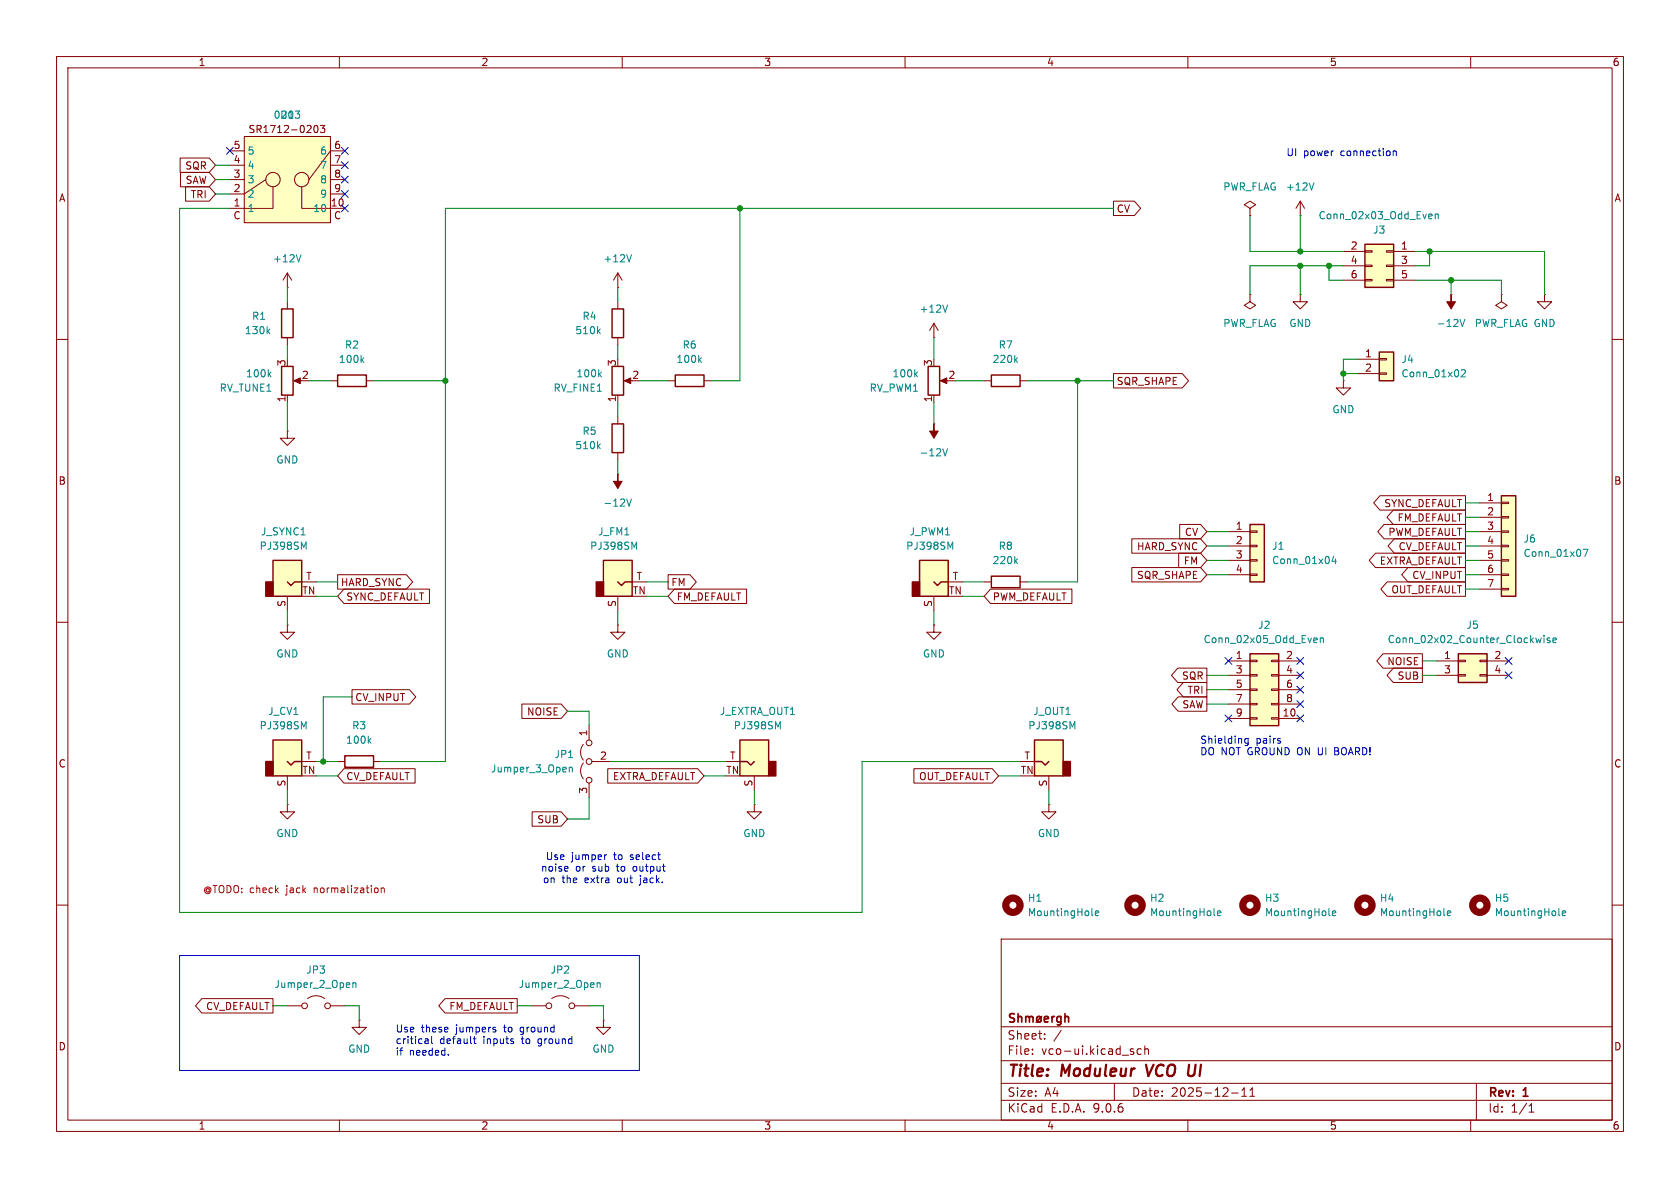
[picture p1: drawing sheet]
<svg xmlns="http://www.w3.org/2000/svg" width="297mm" height="210mm" viewBox="0 0 297 210" stroke-linecap="round" stroke-linejoin="round" font-family="sans-serif">
<g fill="none" stroke="#840000" stroke-width=".18">
<path d="M10 10h277v190h-277zM12 12h273v186h-273zM60 10v2M110 10v2M160 10v2M210 10v2M260 10v2M10 60h2M285 60h2M10 110h2M285 110h2M10 160h2"/>
<path d="M177 166h108v32h-108zM285 160h2M60 198v2M110 198v2M160 198v2M177 194.5h108M177 191.5h108M177 187.5h108M177 181.5h108M182.5 186.3v.1M182.5 185.5v.1M184.7 183.6v.1"/>
<path d="M184.7 182.8v.1M187.6 182.1l-1.3 2M197 191.5v3M200 185.9l.4 .1 .1 .2-.3 .2h-.2M200 185.4l.4 .1M201.7 185.5l-.4-.1-.3 .3v.4l.2 .2h.5M202.4 185.5l.2-.1 .4 .1v.9M202.4 184.9v1.5M210 198v2M217.7 193.2h1.2M219.5 193.8h.9M219.5 192.7l.5-.4v1.5"/>
<path d="M221 193.8h.8M221 192.7l.4-.4v1.5M260 198v2M261 191.5v6.5M270.3 196.6h.9M270.3 195.5l.4-.4v1.5"/>
</g>
<path d="M202.6 188.2l.4 2M211 190l-.3 .2h-.4" fill="none" stroke="#840000" stroke-width=".4"/>
<g fill="none" stroke="#840000" stroke-width=".3">
<path d="M179.3 179.3l-.5-.1-.2 .1v.5l.6 .2 .1 .4-.2 .3-.6-.1M180 179.8l.2-.1 .4 .1v.9M180 179.2v1.5M181.3 179.8l.5-.1 .2 .2M181.3 179.7v1M182 179.9l.2-.2 .4 .1v.9M182 179.9v.8M183.4 179.8l.4-.1 .3 .3v.4l-.3 .3-.4-.1-.1-.2v-.4zM184.1 179.7l-.9 1M186 179.7v1M186.4 179.7l-.3 .1-.1 .2M187.6 179.8l-.5-.1-.3 .3v.4l.2 .2h.6"/>
<path d="M187.6 179.7v1.2l-.3 .3-.4-.1M188.3 179.8l.2-.1 .3 .1 .1 .9M188.3 179.2v1.5M184.6 180.2l.7-.2v-.2l-.5-.1-.2 .2 .1 .7h.6"/>
</g>
<path d="M265.4 87.6h2.6v17.8h-2.6z" fill="#ffffc2"/>
<path d="M49.8 54.6h2v5.1h-2zM265.4 87.6h2.6v17.8h-2.6z" fill="none" stroke="#840000" stroke-width=".25"/>
<g fill="none" stroke="#840000" stroke-width=".18">
<path d="M50.8 50.8h.1M50.8 48.3v2.5M50.8 53.3v1.3M50.8 59.7v1.3M50.8 48.3l-.8 1.2M50.8 48.3l.8 1.2M50.8 76.2v1.3h1.3l-1.3 1.2-1.3-1.2h1.3M50.8 76.2h.1M261.6 88.9h3.8M261.6 91.4h3.8M261.6 94h3.8M261.6 96.5h3.8"/>
<path d="M261.6 99.1h3.8M265.4 88.8h1.3v.2h-1.3zM265.4 91.3h1.3v.3h-1.3zM265.4 93.9h1.3v.2h-1.3zM265.4 96.4h1.3v.2h-1.3zM265.4 98.9h1.3v.3h-1.3zM261.6 101.6h3.8M261.6 104.1h3.8M265.4 101.5h1.3v.2h-1.3zM265.4 104h1.3v.3h-1.3z"/>
</g>
<path d="M47.3 58.5l.4 .5M47.7 58.2l-.5 .4M53.2 45l-.4 1.3M279.9 97.1h.8l-.5 1.3" fill="none" stroke="#008484" stroke-width=".18"/>
<path d="M48.3 99.1h5v6.3h-5z" fill="#ffffc2"/>
<path d="M47 102.9h1.3v2.5h-1.3z" fill="#840000" stroke="#840000" stroke-width=".25"/>
<path d="M48.3 99.1h5v6.3h-5zM50.8 102.9l.6 .6 .7-.6h1.2M61 133.6h5v2h-5z" fill="none" stroke="#840000" stroke-width=".25"/>
<path d="M50.8 110.5v1.3h1.3l-1.3 1.2-1.3-1.2h1.3M50.8 110.5h.1M50.8 105.4v2.6M53.3 102.9h2.6M59.7 134.6h1.3M66 134.6h1.3" fill="none" stroke="#840000" stroke-width=".18"/>
<path d="M53.7 96.7l.4-.9v1.3M65.2 130.9l.4 .5M65.6 130.5l-.5 .5" fill="none" stroke="#008484" stroke-width=".18"/>
<path d="M43.2 24.1h15.2v15.3h-15.2z" fill="#ffffc2"/>
<g fill="none" stroke="#840000" stroke-width=".18">
<path d="M40.6 26.7h2.6M40.6 29.2h2.6M40.6 31.8h2.6M43.2 24.1h15.2v15.3h-15.2zM47 31.8l-3.8 2.5h-2.6M48.3 33v3.8h-7.7M53.3 33v3.8h7.7M55.6 22.3l.2-.1a.68 .68 0 0 1 .4 .6 .68 .68 0 0 1-.4 .6l-.2-.1-.1-.3zM56.6 22.2h.8l-.4 .5 .4 .1v.5l-.2 .1-.6-.1M58.4 29.2h2.6M58.4 31.8h2.6M58.4 34.3h2.6"/>
<path d="M61 26.7h-2.6l-3.8 5.1M50.8 177.8h2.5M54.4 176.5a2.54 2.54 0 0 1 3 0M58.4 177.8h2.6M63.5 180.3v1.3h1.3l-1.3 1.3-1.3-1.3h1.3M63.5 180.3h.1M106.7 180.3v1.3h1.2l-1.2 1.3-1.3-1.3h1.3M106.7 180.3h.1"/>
<circle cx="48.3" cy="31.7" r="1.27"/>
<circle cx="53.3" cy="31.7" r="1.27"/>
<circle cx="53.8" cy="177.8" r=".51"/>
<circle cx="57.9" cy="177.8" r=".51"/>
</g>
<path d="M52.2 19.6h.8l-.4 .5M52.7 20.1l.3 .3v.3l-.3 .2M62.4 173.7v.9M62.4 173.8l.2-.1 .3 .1v.8" fill="none" stroke="#008484" stroke-width=".18"/>
<path d="M106.7 99.1h5.1v6.3h-5.1z" fill="#ffffc2"/>
<path d="M105.4 102.9h1.3v2.5h-1.3z" fill="#840000" stroke="#840000" stroke-width=".25"/>
<path d="M108.2 74.9h2v5.1h-2zM106.7 99.1h5.1v6.3h-5.1zM109.2 102.9l.7 .6 .6-.6h1.3" fill="none" stroke="#840000" stroke-width=".25"/>
<g fill="none" stroke="#840000" stroke-width=".18">
<path d="M109.2 73.7v1.2M109.2 83.8h.1M109.2 80v1.3M109.2 105.4v2.6M111.8 102.9h2.5M94 177.8h2.5M97.5 176.5a2.54 2.54 0 0 1 3.1 0M101.6 177.8h2.5"/>
<circle cx="97" cy="177.8" r=".51"/>
<circle cx="101.1" cy="177.8" r=".51"/>
</g>
<path d="M105.8 78.8l.3 .5M106.1 78.5l-.5 .5M110.8 88.2l.4 1.3 .4-1.3M112.1 96.7l.4-.9v1.3M105.6 173.7v.9M105.6 173.8l.1-.1 .3 .1 .1 .8" fill="none" stroke="#008484" stroke-width=".18"/>
<path d="M109.2 83.8v1.3h.8l-.8 1.3-.7-1.3h.7z" fill="#840000" stroke="#840000" stroke-width=".18"/>
<path d="M130.8 130.8h5.1v6.4h-5.1z" fill="#ffffc2"/>
<path d="M135.9 134.6h1.3v2.6h-1.3z" fill="#840000" stroke="#840000" stroke-width=".25"/>
<path d="M108.2 64.8h2v5.1h-2zM119.4 66.3h5.1v2h-5.1zM130.8 130.8h5.1v6.4h-5.1zM130.8 134.6h1.3l.6 .7 .6-.7" fill="none" stroke="#840000" stroke-width=".25"/>
<g fill="none" stroke="#840000" stroke-width=".18">
<path d="M109.2 69.9v1.2M110.7 67.3h1.1M118.1 67.3h1.3M124.5 67.3h1.2M103.1 131.6a2.26 2.26 0 0 0 0 2.8M103.1 134.9a2.26 2.26 0 0 0 0 2.8M104.1 128.3v2.5M104.1 138.4v2.6M104.6 134.6h3.3M128.3 134.6h2.5M133.3 137.2v2.5M133.3 142.2v1.3h-1.2l1.2 1.3 1.3-1.3h-1.3"/>
<path d="M133.3 142.2h.1"/>
<circle cx="104.1" cy="134.6" r=".51"/>
<circle cx="104.1" cy="131.3" r=".51"/>
<circle cx="104.1" cy="137.9" r=".51"/>
</g>
<path d="M106 66.1l.3 .5M106.3 65.8l-.5 .5M123.6 63.6l.4 .5M124 63.2l-.5 .5M100.6 135.6v.9M100.6 135.7l.2-.1 .3 .1 .1 .8M137.5 128.5l.4-.9v1.2" fill="none" stroke="#008484" stroke-width=".18"/>
<path d="M110.4 67.3l1.1-.5v1z" fill="#840000" stroke="#840000" stroke-width=".18"/>
<path d="M48.3 130.8h5v6.4h-5z" fill="#ffffc2"/>
<path d="M47 134.6h1.3v2.6h-1.3z" fill="#840000" stroke="#840000" stroke-width=".25"/>
<path d="M59.7 66.3h5.1v2h-5.1zM48.3 130.8h5v6.4h-5zM50.8 134.6l.6 .7 .7-.7h1.2" fill="none" stroke="#840000" stroke-width=".25"/>
<g fill="none" stroke="#840000" stroke-width=".18">
<path d="M221 36.8l1-.6-1-.6-1 .6 1 .6v1.3M221 38.1h.1M229.9 38.1h.1M229.9 35.6l-.8 1.2M229.9 35.6l.7 1.2M229.9 35.6v2.5M221 52.1v1.2l1 .7-1 .6-1-.6 1-.7M221 52.1h.1M229.9 52.1v1.2h1.2l-1.2 1.3-1.3-1.3h1.3M229.9 52.1h.1M58.4 67.3h1.3M64.8 67.3h1.2"/>
<path d="M237.5 67.3v1.3h1.3l-1.3 1.3-1.3-1.3h1.3M237.5 67.3h.1M50.8 137.2v2.5M53.3 134.6h2.6M50.8 142.2v1.3h1.3l-1.3 1.3-1.3-1.3h1.3M50.8 142.2h.1"/>
</g>
<path d="M232.3 32.3l-.4 1.3M64 63.6l.3 .5M64.3 63.2l-.5 .5M53.7 128.5l.4-.9v1.2" fill="none" stroke="#008484" stroke-width=".18"/>
<path d="M243.8 62.2h2.6v5.1h-2.6z" fill="#ffffc2"/>
<path d="M108.2 54.6h2v5.1h-2zM243.8 62.2h2.6v5.1h-2.6z" fill="none" stroke="#840000" stroke-width=".25"/>
<g fill="none" stroke="#840000" stroke-width=".18">
<path d="M109.2 50.8h.1M109.2 48.3l-.7 1.2M109.2 48.3l.8 1.2M109.2 48.3v2.5M109.2 53.3v1.3M109.2 59.7v1.3M256.5 52.1h.1M265.4 52.1v1.2l1 .7-1 .6-1-.6 1-.7M265.4 52.1h.1M273 52.1v1.2h1.3l-1.3 1.3-1.2-1.3h1.2M273 52.1h.1M240 63.5h3.8"/>
<path d="M240 66h3.8M243.8 63.4h1.3v.2h-1.3zM243.8 65.9h1.3v.3h-1.3zM109.2 110.5v1.3h1.3l-1.3 1.2-1.3-1.2h1.3M109.2 110.5h.1"/>
</g>
<path d="M105.8 58.5l.3 .5M106.1 58.2l-.5 .4M111.6 45l-.4 1.3M258.1 56.5l.4 1.2 .5-1.2M258.3 65.5l.5-.2 .3 .4-.8 .9h.8" fill="none" stroke="#008484" stroke-width=".18"/>
<path d="M256.5 52.1v1.2h.8l-.8 1.3-.7-1.3h.7z" fill="#840000" stroke="#840000" stroke-width=".18"/>
<path d="M241.3 43.2h5.1v7.6h-5.1z" fill="#ffffc2"/>
<path d="M241.3 43.2h5.1v7.6h-5.1zM49.8 64.8h2v5.1h-2zM164.1 64.8h2v5.1h-2zM175.3 66.3h5v2h-5z" fill="none" stroke="#840000" stroke-width=".25"/>
<g fill="none" stroke="#840000" stroke-width=".18">
<path d="M165.1 59.7h.1M165.1 57.2l-.8 1.2M165.1 57.2l.8 1.2M165.1 57.2v2.5M237.5 44.5h3.8M237.5 47h3.8M237.5 49.5h3.8M241.3 44.3h1.3v.3h-1.3zM241.3 46.9h1.3v.2h-1.3zM241.3 49.4h1.3v.3h-1.3zM245.1 44.3h1.3v.3h-1.3zM245.1 46.9h1.3v.2h-1.3z"/>
<path d="M245.1 49.4h1.3v.3h-1.3zM246.4 44.5h3.8M246.4 47h3.8M246.4 49.5h3.8M50.8 69.9v1.2M52.3 67.3h1M165.1 69.9v1.2M166.6 67.3h1M174 67.3h1.3M180.3 67.3h1.3M185.4 142.2v1.3h-1.3l1.3 1.3 1.3-1.3h-1.3M185.4 142.2h.1"/>
</g>
<g fill="none" stroke="#008484" stroke-width=".18">
<path d="M252.8 37.8l.3 .1 .1 .2-.6 .2M253.1 38.6l-.3 .1M253.7 38l.2-.2 .3 .1 .1 .8M253.7 37.8v.9M167.5 53.9l-.4 1.3M47.5 66.1l.4 .5M47.9 65.8l-.5 .5M161.8 66.1l.4 .5M162.2 65.8l-.5 .5M179.5 63.6l.4 .5M179.9 63.2l-.5 .5M193 161.7l.2 .2"/>
<path d="M193.6 161.4l.6-.1v-.2l-.4-.1-.2 .2 .1 .6h.5M214.6 161.7l.2 .2M215.2 161.4l.6-.1v-.2l-.4-.1-.2 .2 .1 .6h.5M234.9 161.7l.2 .2M235.5 161.4l.6-.1v-.2l-.4-.1-.2 .2 .1 .6h.5"/>
</g>
<g fill="#840000" stroke="#840000" stroke-width=".18">
<path d="M166.2 67.3l1.2-.5v1z"/>
<path d="M51.9 67.3l1.2-.5v1z"/>
</g>
<g fill="none" stroke="#840000" stroke-width="1.3">
<circle cx="179.1" cy="160" r="1.27"/>
<circle cx="200.7" cy="160" r="1.27"/>
<circle cx="221" cy="160" r="1.27"/>
</g>
<path d="M221 115.6h5.1v12.7h-5.1z" fill="#ffffc2"/>
<path d="M175.3 101.9h5v2h-5zM221 115.6h5.1v12.7h-5.1z" fill="none" stroke="#840000" stroke-width=".25"/>
<g fill="none" stroke="#840000" stroke-width=".18">
<path d="M174 102.9h1.3M180.3 102.9h1.3M217.2 116.8h3.8M217.2 119.4h3.8M221 116.7h1.2v.3h-1.2zM221 119.3h1.2v.2h-1.2zM224.8 116.7h1.3v.3h-1.3zM224.8 119.3h1.3v.2h-1.3zM226.1 116.8h3.8M226.1 119.4h3.8M217.2 121.9h3.8M217.2 124.5h3.8"/>
<path d="M217.2 127h3.8M221 121.8h1.2v.2h-1.2zM221 124.3h1.2v.3h-1.2zM221 126.9h1.2v.2h-1.2zM224.8 121.8h1.3v.2h-1.3zM224.8 124.3h1.3v.3h-1.3zM224.8 126.9h1.3v.2h-1.3zM226.1 121.9h3.8M226.1 124.5h3.8M226.1 127h3.8"/>
</g>
<path d="M179.5 99.2l.4 .4M179.9 98.8l-.5 .5M232.4 112.8h.4l.1 .3-.6 .1M232.8 113.5l-.4 .1M233.4 112.9l.2-.1h.3l.1 .8M233.4 112.8v.8" fill="none" stroke="#008484" stroke-width=".18"/>
<path d="M162.6 99.1h5v6.3h-5z" fill="#ffffc2"/>
<path d="M161.3 102.9h1.3v2.5h-1.3z" fill="#840000" stroke="#840000" stroke-width=".25"/>
<path d="M162.6 99.1h5v6.3h-5zM165.1 102.9l.6 .6 .7-.6h1.2" fill="none" stroke="#840000" stroke-width=".25"/>
<path d="M165.1 110.5v1.3h1.3l-1.3 1.2-1.3-1.2h1.3M165.1 110.5h.1M165.1 105.4v2.6M167.6 102.9h2.6" fill="none" stroke="#840000" stroke-width=".18"/>
<path d="M168 96.7l.4-.9v1.3" fill="none" stroke="#008484" stroke-width=".18"/>
<path d="M182.9 130.8h5.1v6.4h-5.1z" fill="#ffffc2"/>
<path d="M188 134.6h1.2v2.6h-1.2z" fill="#840000" stroke="#840000" stroke-width=".25"/>
<path d="M182.9 130.8h5.1v6.4h-5.1zM182.9 134.6h1.2l.7 .7 .6-.7" fill="none" stroke="#840000" stroke-width=".25"/>
<path d="M180.3 134.6h2.6M185.4 137.2v2.5" fill="none" stroke="#840000" stroke-width=".18"/>
<path d="M189.6 128.5l.4-.9v1.2" fill="none" stroke="#008484" stroke-width=".18"/>
<path d="M257.8 115.6h5.1v5.1h-5.1z" fill="#ffffc2"/>
<path d="M257.8 115.6h5.1v5.1h-5.1z" fill="none" stroke="#840000" stroke-width=".25"/>
<path d="M165.1 74.9h.1M254 116.8h3.8M254 119.4h3.8M257.8 116.7h1.3v.3h-1.3zM257.8 119.3h1.3v.2h-1.3zM261.6 116.7h1.3v.3h-1.3zM261.6 119.3h1.3v.2h-1.3zM262.9 116.8h3.8M262.9 119.4h3.8" fill="none" stroke="#840000" stroke-width=".18"/>
<path d="M166.7 79.3l.4 1.3 .4-1.3M272.5 112.8l-.3 .8-.2-.6M273 112.3v.2M273 112.8v.8M274 112.8h-.3l-.2 .1 .1 .2 .4 .1v.3h-.5M274.5 113.2l.6-.1v-.3h-.4l-.2 .1 .1 .6h.5" fill="none" stroke="#008484" stroke-width=".18"/>
<path d="M165.1 74.9v1.3h.8l-.8 1.3-.8-1.3h.8z" fill="#840000" stroke="#840000" stroke-width=".18"/>
<path d="M221 92.7h2.5v10.2h-2.5z" fill="#ffffc2"/>
<path d="M221 92.7h2.5v10.2h-2.5z" fill="none" stroke="#840000" stroke-width=".25"/>
<g fill="none" stroke="#840000" stroke-width=".18">
<path d="M31.8 27.9h5.2l1.1 1.3-1.1 1.3h-5.2zM31.9 30.5h5.1l1.1 1.3-1.1 1.2h-5.1zM32.8 33h4.2l1.1 1.3-1.1 1.3h-4.2zM196.8 35.6h3.7l1.2 1.2-1.2 1.3h-3.7zM196.8 66h12.2l1.1 1.3-1.1 1.3h-12.2zM200.1 95.2h12.1l1.2 1.3-1.2 1.3h-12.1zM208.4 97.8h3.8l1.2 1.3-1.2 1.2h-3.8zM208.6 92.7h3.6l1.2 1.3-1.2 1.3h-3.6zM217.2 94h3.8M217.2 96.5h3.8M217.2 99.1h3.8M221 93.9h1.2v.2h-1.2z"/>
<path d="M221 96.4h1.2v.2h-1.2zM221 98.9h1.2v.3h-1.2zM243.2 97.8h15.9v2.5h-15.9l-1.1-1.2zM244 87.6h15.1v2.6h-15.1l-1.2-1.3zM244.7 92.7h14.4v2.6h-14.4l-1.1-1.3zM246.3 90.2h12.8v2.5h-12.8l-1.1-1.3zM246.5 95.2h12.6v2.6h-12.6l-1.1-1.3zM59.7 101.6h12.1l1.2 1.3-1.2 1.2h-12.1zM60.8 104.1h15.1v2.6h-15.1l-1.1-1.3zM118.1 101.6h3.9l1.1 1.3-1.1 1.2h-3.9zM119.2 104.1h12.8v2.6h-12.8l-1.1-1.3zM175.1 104.1h14.4v2.6h-14.4l-1.1-1.3z"/>
<path d="M200.1 100.3h12.1l1.2 1.3-1.2 1.3h-12.1zM208.2 118.1h5.2v2.6h-5.2l-1.1-1.3zM217.2 101.6h3.8M221 101.5h1.2v.2h-1.2zM244.5 115.6h7v2.5h-7l-1.1-1.3zM245.2 102.9h13.9v2.5h-13.9l-1.1-1.3zM246.3 118.1h5.2v2.6h-5.2l-1.1-1.3zM248.9 100.3h10.2v2.6h-10.2l-1.1-1.3zM60.8 135.9h12.6v2.5h-12.6l-1.1-1.2zM62.2 121.9h10.2l1.1 1.3-1.1 1.3h-10.2zM92.3 124.5h6.9l1.1 1.2-1.1 1.3h-6.9zM107.4 135.9h15.9l1.2 1.3-1.2 1.2h-15.9z"/>
<path d="M161.6 135.9h13.8l1.1 1.3-1.1 1.2h-13.8zM208.3 123.2h5.1v2.5h-5.1l-1.1-1.2zM209.2 120.6h4.2v2.6h-4.2l-1.1-1.3zM94.1 143.5h5.1l1.1 1.3-1.1 1.3h-5.1zM35.7 176.5h12.6v2.6h-12.6l-1.1-1.3zM78.7 176.5h12.7v2.6h-12.7l-1.1-1.3z"/>
</g>
<path d="M235.8 98.3l-.3 .9h.8M236.1 98.8v.8M255.3 161.7l.1 .2M255.9 161.4l.6-.1-.1-.2-.4-.1-.1 .2v.6h.5M275.6 161.7l.2 .2M276.2 161.4l.6-.1-.1-.2-.3-.1-.2 .2v.6h.5" fill="none" stroke="#008484" stroke-width=".18"/>
<g fill="none" stroke="#840000" stroke-width="1.3">
<circle cx="241.3" cy="160" r="1.27"/>
<circle cx="261.6" cy="160" r="1.27"/>
</g>
<g fill="none" stroke="#008400" stroke-width=".18">
<path d="M38.1 31.8h2.5M38.1 29.2h2.5M38.1 34.3h2.5M40.6 36.8h-8.9v124.5h120.7v-26.7h27.9M130.8 36.8v30.5h-5.1M196.8 36.8h-118.1v97.8h-11.4M221 38.1v6.4h16.5M229.9 38.1v6.4M50.8 50.8v2.5M109.2 50.8v2.5M165.1 59.7v3.8M229.9 47v5.1"/>
<path d="M234.9 47v2.5h2.6M237.5 47h-16.5v5.1M250.2 49.5h15.2v2.6M250.2 44.5h22.8v7.6M252.7 44.5v2.5h-2.5M256.5 49.5v2.6M50.8 61v2.5M50.8 71.1v5.1M54.6 67.3h3.8M66 67.3h12.7M109.2 61v2.5M109.2 71.1v2.6"/>
<path d="M113 67.3h5.1M165.1 71.1v3.8M168.9 67.3h5.1M181.6 67.3h15.2M190.5 67.3v35.6h-8.9M237.5 66h2.5M240 63.5h-2.5v3.8M109.2 81.3v2.5M213.4 96.5h3.8M213.4 99.1h3.8M213.4 94h3.8M259.1 88.9h2.5"/>
<path d="M259.1 96.5h2.5M259.1 99.1h2.5M259.1 91.4h2.5M259.1 94h2.5M50.8 108v2.5M55.9 102.9h3.8M55.9 105.4h3.8M109.2 108v2.5M114.3 102.9h3.8M114.3 105.4h3.8M165.1 108v2.5M170.2 102.9h3.8"/>
<path d="M170.2 105.4h3.8M213.4 101.6h3.8M213.4 119.4h3.8M251.5 116.8h2.5M251.5 119.4h2.5M259.1 104.1h2.5M259.1 101.6h2.5M50.8 139.7v2.5M55.9 137.2h3.8M55.9 134.6h3.8M62.2 123.2h-5.1v11.4M100.3 125.7h3.8v2.6"/>
<path d="M107.9 134.6h20.4M124.5 137.2h3.8M133.3 139.7v2.5M176.5 137.2h3.8M185.4 139.7v2.5M213.4 121.9h3.8M213.4 124.5h3.8M104.1 141v3.8h-3.8M48.3 177.8h2.5M61 177.8h2.5v2.5M91.4 177.8h2.6M104.1 177.8h2.6v2.5"/>
</g>
<g fill="none" stroke="#000084" stroke-width=".18">
<path d="M40 26.1l1.2 1.2M41.2 26.1l-1.2 1.2M60.4 26.1l1.2 1.2M60.4 31.1l1.2 1.3M60.4 28.6l1.2 1.2M60.4 36.2l1.2 1.2M60.4 33.7l1.2 1.2M61.6 26.1l-1.2 1.2M61.6 31.1l-1.2 1.3M61.6 28.6l-1.2 1.2M61.6 36.2l-1.2 1.2M61.6 33.7l-1.2 1.2"/>
<path d="M216.6 116.2l1.2 1.2M217.8 116.2l-1.2 1.2M229.3 116.2l1.2 1.2M229.3 118.8l1.2 1.2M230.5 116.2l-1.2 1.2M230.5 118.8l-1.2 1.2M266.1 118.8l1.2 1.2M266.1 116.2l1.2 1.2M267.3 118.8l-1.2 1.2M267.3 116.2l-1.2 1.2M216.6 126.4l1.2 1.2M217.8 126.4l-1.2 1.2"/>
<path d="M229.3 126.4l1.2 1.2M229.3 123.9l1.2 1.2M229.3 121.3l1.2 1.2M230.5 126.4l-1.2 1.2M230.5 123.9l-1.2 1.2M230.5 121.3l-1.2 1.2"/>
</g>
<g fill="none" stroke="#0000c2" stroke-width=".18">
<path d="M246.3 26.7v.8M246.3 26.8l.2-.1h.3v.8M220.1 131.8h.1M220.7 130.5v1.1l-.3 .2M220.7 130.6l-.4-.1-.2 .3 .1 .5h.5M236 132.8h.4M236.4 132.2h-.4v1.2h.4M100.2 153.2l.2 .3-.6 .1M100.4 153.9l-.2 .1M107.3 151.1l-.3 .1M113 156.5h.1M31.7 168.9h81.3v20.3h-81.3z"/>
<path d="M75.3 183.6h.2l.2 .2v.7M75.7 184.4l-.4 .1M75.7 183.9l-.4 .1M76.3 183.2v1.1l.2 .2M79.3 186.4v.1M83.9 183.2v1.1l.3 .2M87.5 182l.2 .2-.2 .2M87.5 181.6h.1"/>
</g>
<path d="M66.7 157l.2 .2-.2 .5M67.4 157.1l.2-.1h.3v.8M67.4 157v.8" fill="none" stroke="#f00" stroke-width=".18"/>
<g fill="#008400" stroke="#008400" stroke-width=".18">
<circle cx="190.5" cy="67.3" r=".46"/>
<circle cx="130.8" cy="36.8" r=".46"/>
<circle cx="234.9" cy="47" r=".46"/>
<circle cx="256.5" cy="49.5" r=".46"/>
<circle cx="252.7" cy="44.5" r=".46"/>
<circle cx="237.5" cy="66" r=".46"/>
<circle cx="229.9" cy="47" r=".46"/>
<circle cx="229.9" cy="44.5" r=".46"/>
<circle cx="57.1" cy="134.6" r=".46"/>
<circle cx="78.7" cy="67.3" r=".46"/>
</g>
<g font-size="2.8" fill="#840000">
<text x="178" y="190.9">Title:</text>
<text x="187.7" y="190.9">Moduleur</text>
<text x="203.5" y="190.9">VCO</text>
<text x="211.6" y="190.9">UI</text>
</g>
<g font-size="2.1" fill="#840000">
<text x="178" y="184">Sheet:</text>
<text x="178" y="186.7">File:</text>
<text x="184.1" y="186.7">vco-ui.kicad_sch</text>
<text x="178" y="196.9">KiCad</text>
<text x="178" y="194.1">Size:</text>
<text x="184.7" y="194.1">A4</text>
<text x="185.7" y="196.9">E.D.A.</text>
<text x="193.3" y="196.9">9.0.6</text>
<text x="200" y="194.1">Date:</text>
<text x="207" y="194.1">2025-12-11</text>
<text x="263" y="194.3">Rev:</text>
<text x="263" y="196.9">Id:</text>
<text x="267.1" y="196.9">1/1</text>
<text x="269.4" y="194.3">1</text>
</g>
<g font-size="1.8" fill="#840000">
<text x="35" y="11.9">1</text>
<text x="85" y="11.9">2</text>
<text x="135" y="11.9">3</text>
<text x="185" y="11.9">4</text>
<text x="235" y="11.9">5</text>
<text x="285" y="11.9">6</text>
<text x="43.8" y="23.7">SR1712-0203</text>
<text x="41.2" y="26.4">5</text>
<text x="41.2" y="29">4</text>
<text x="59" y="26.4">6</text>
<text x="59" y="29">7</text>
<text x="10.3" y="35.9">A</text>
<text x="32.7" y="30.2">SQR</text>
<text x="32.7" y="32.7">SAW</text>
<text x="33.6" y="35.2">TRI</text>
<text x="41.2" y="31.5">3</text>
<text x="41.2" y="34">2</text>
<text x="59" y="31.5">8</text>
<text x="59" y="34">9</text>
<text x="285.3" y="35.9">A</text>
<text x="41.2" y="39">C</text>
<text x="41.2" y="36.6">1</text>
<text x="58.4" y="36.6">10</text>
<text x="59" y="39">C</text>
<text x="197.3" y="37.8">CV</text>
<text x="238.7" y="44.2">2</text>
<text x="238.7" y="46.7">4</text>
<text x="247.6" y="44.2">1</text>
<text x="247.6" y="46.7">3</text>
<text x="238.7" y="49.3">6</text>
<text x="247.6" y="49.3">5</text>
<text x="50.5" y="64.8" transform="rotate(-90 50.5 64.8)">3</text>
<text x="109" y="64.8" transform="rotate(-90 109 64.8)">3</text>
<text x="164.8" y="64.8" transform="rotate(-90 164.8 64.8)">3</text>
<text x="241.2" y="63.2">1</text>
<text x="241.2" y="65.8">2</text>
<text x="50.5" y="71.2" transform="rotate(-90 50.5 71.2)">1</text>
<text x="53.3" y="67.1">2</text>
<text x="109" y="71.2" transform="rotate(-90 109 71.2)">1</text>
<text x="111.7" y="67.1">2</text>
<text x="164.8" y="71.2" transform="rotate(-90 164.8 71.2)">1</text>
<text x="167.6" y="67.1">2</text>
<text x="197.3" y="68.3">SQR_SHAPE</text>
<text x="10.3" y="85.9">B</text>
<text x="244.6" y="89.9">SYNC_DEFAULT</text>
<text x="262.8" y="88.6">1</text>
<text x="285.3" y="85.9">B</text>
<text x="209.4" y="94.9">CV</text>
<text x="218.4" y="93.7">1</text>
<text x="245.3" y="94.9">PWM_DEFAULT</text>
<text x="247" y="92.4">FM_DEFAULT</text>
<text x="262.8" y="91.2">2</text>
<text x="262.8" y="93.7">3</text>
<text x="200.9" y="97.5">HARD_SYNC</text>
<text x="209.2" y="100">FM</text>
<text x="218.4" y="96.3">2</text>
<text x="218.4" y="98.8">3</text>
<text x="218.4" y="101.3">4</text>
<text x="243.8" y="100">EXTRA_DEFAULT</text>
<text x="247.2" y="97.5">CV_DEFAULT</text>
<text x="262.8" y="96.3">4</text>
<text x="262.8" y="98.8">5</text>
<text x="262.8" y="101.3">6</text>
<text x="50.5" y="107.4" transform="rotate(-90 50.5 107.4)">S</text>
<text x="53.4" y="105.2">TN</text>
<text x="54" y="102.6">T</text>
<text x="60.2" y="103.8">HARD_SYNC</text>
<text x="61.1" y="106.4">SYNC_DEFAULT</text>
<text x="109" y="107.4" transform="rotate(-90 109 107.4)">S</text>
<text x="111.8" y="105.2">TN</text>
<text x="112.4" y="102.6">T</text>
<text x="118.6" y="103.8">FM</text>
<text x="119.5" y="106.4">FM_DEFAULT</text>
<text x="164.8" y="107.4" transform="rotate(-90 164.8 107.4)">S</text>
<text x="167.7" y="105.2">TN</text>
<text x="168.3" y="102.6">T</text>
<text x="175.4" y="106.4">PWM_DEFAULT</text>
<text x="200.9" y="102.6">SQR_SHAPE</text>
<text x="245.9" y="105.1">OUT_DEFAULT</text>
<text x="249.6" y="102.6">CV_INPUT</text>
<text x="262.8" y="103.9">7</text>
<text x="218.4" y="116.6">1</text>
<text x="218.4" y="119.1">3</text>
<text x="227.3" y="116.6">2</text>
<text x="227.3" y="119.1">4</text>
<text x="245.2" y="117.8">NOISE</text>
<text x="255.2" y="116.6">1</text>
<text x="255.2" y="119.1">3</text>
<text x="264.1" y="116.6">2</text>
<text x="264.1" y="119.1">4</text>
<text x="62.7" y="124.1">CV_INPUT</text>
<text x="208.9" y="120.3">SQR</text>
<text x="208.9" y="125.4">SAW</text>
<text x="209.8" y="122.9">TRI</text>
<text x="218.4" y="121.7">5</text>
<text x="218.4" y="124.2">7</text>
<text x="227.3" y="121.7">6</text>
<text x="227.3" y="124.2">8</text>
<text x="247" y="120.3">SUB</text>
<text x="93.1" y="126.7">NOISE</text>
<text x="103.9" y="130.2" transform="rotate(-90 103.9 130.2)">1</text>
<text x="218.4" y="126.7">9</text>
<text x="226.7" y="126.7">10</text>
<text x="10.3" y="135.9">C</text>
<text x="53.4" y="136.9">TN</text>
<text x="54" y="134.4">T</text>
<text x="106" y="134.4">2</text>
<text x="128.3" y="136.9">TN</text>
<text x="129" y="134.4">T</text>
<text x="180.4" y="136.9">TN</text>
<text x="181" y="134.4">T</text>
<text x="285.3" y="135.9">C</text>
<text x="50.5" y="139.1" transform="rotate(-90 50.5 139.1)">S</text>
<text x="61.1" y="138.1">CV_DEFAULT</text>
<text x="103.9" y="140.4" transform="rotate(-90 103.9 140.4)">3</text>
<text x="108.3" y="138.1">EXTRA_DEFAULT</text>
<text x="133.1" y="139.1" transform="rotate(-90 133.1 139.1)">S</text>
<text x="162.4" y="138.1">OUT_DEFAULT</text>
<text x="185.2" y="139.1" transform="rotate(-90 185.2 139.1)">S</text>
<text x="94.9" y="145.7">SUB</text>
<text x="36.3" y="178.8">CV_DEFAULT</text>
<text x="79.3" y="178.8">FM_DEFAULT</text>
<text x="10.3" y="185.9">D</text>
<text x="285.3" y="185.9">D</text>
<text x="35" y="199.9">1</text>
<text x="85" y="199.9">2</text>
<text x="135" y="199.9">3</text>
<text x="185" y="199.9">4</text>
<text x="235" y="199.9">5</text>
<text x="285" y="199.9">6</text>
</g>
<g font-size="1.8" fill="#008484">
<text x="48.3" y="21.2">0203</text>
<text x="49.4" y="21.2">U1</text>
<text x="43.7" y="27.5">5</text>
<text x="56.5" y="27.5">6</text>
<text x="43.7" y="30.1">4</text>
<text x="43.7" y="32.6">3</text>
<text x="43.7" y="35.2">2</text>
<text x="56.5" y="30.1">7</text>
<text x="56.5" y="32.6">8</text>
<text x="56.5" y="35.2">9</text>
<text x="216.2" y="33.9">PWR_FLAG</text>
<text x="227.2" y="33.9">+12V</text>
<text x="43.7" y="37.7">1</text>
<text x="55.3" y="37.7">10</text>
<text x="233" y="39">Conn_02x03_Odd_Even</text>
<text x="242.6" y="41.5">J3</text>
<text x="48.2" y="46.6">+12V</text>
<text x="106.6" y="46.6">+12V</text>
<text x="43.2" y="59.3">130k</text>
<text x="44.5" y="56.7">R1</text>
<text x="101.6" y="59.3">510k</text>
<text x="102.9" y="56.7">R4</text>
<text x="162.5" y="55.5">+12V</text>
<text x="216.2" y="58">PWR_FLAG</text>
<text x="227.8" y="58">GND</text>
<text x="253.9" y="58">-12V</text>
<text x="260.6" y="58">PWR_FLAG GND</text>
<text x="59.8" y="64.4">100k</text>
<text x="60.9" y="61.8">R2</text>
<text x="119.5" y="64.4">100k</text>
<text x="120.6" y="61.8">R6</text>
<text x="175.4" y="64.4">220k</text>
<text x="176.5" y="61.8">R7</text>
<text x="247.7" y="64.4">J4</text>
<text x="38.7" y="69.4">RV_TUNE1</text>
<text x="43.4" y="66.9">100k</text>
<text x="97.8" y="69.4">RV_FINE1</text>
<text x="101.8" y="66.9">100k</text>
<text x="153.6" y="69.4">RV_PWM1</text>
<text x="157.7" y="66.9">100k</text>
<text x="247.7" y="66.9">Conn_01x02</text>
<text x="102.9" y="77.1">R5</text>
<text x="235.5" y="73.3">GND</text>
<text x="48.8" y="82.1">GND</text>
<text x="101.6" y="79.6">510k</text>
<text x="162.5" y="80.9">-12V</text>
<text x="106.6" y="89.8">-12V</text>
<text x="46" y="94.8">J_SYNC1</text>
<text x="105.6" y="94.8">J_FM1</text>
<text x="160.7" y="94.8">J_PWM1</text>
<text x="45.8" y="97.4">PJ398SM</text>
<text x="104.2" y="97.4">PJ398SM</text>
<text x="160.1" y="97.4">PJ398SM</text>
<text x="175.4" y="99.9">220k</text>
<text x="176.5" y="97.4">R8</text>
<text x="224.8" y="97.4">J1</text>
<text x="224.8" y="99.9">Conn_01x04</text>
<text x="269.2" y="96.1">J6</text>
<text x="269.2" y="98.7">Conn_01x07</text>
<text x="212.7" y="113.9">Conn_02x05_Odd_Even</text>
<text x="222.3" y="111.4">J2</text>
<text x="245.2" y="113.9">Conn_02x02_Counter_Clockwise</text>
<text x="259.2" y="111.4">J5</text>
<text x="48.8" y="116.4">GND</text>
<text x="107.2" y="116.4">GND</text>
<text x="163.1" y="116.4">GND</text>
<text x="45.8" y="129.1">PJ398SM</text>
<text x="47.3" y="126.6">J_CV1</text>
<text x="61.1" y="131.7">100k</text>
<text x="62.2" y="129.1">R3</text>
<text x="127.2" y="126.6">J_EXTRA_OUT1</text>
<text x="129.6" y="129.1">PJ398SM</text>
<text x="181.7" y="129.1">PJ398SM</text>
<text x="182.6" y="126.6">J_OUT1</text>
<text x="86.7" y="136.8">Jumper_3_Open</text>
<text x="97.9" y="134.2">JP1</text>
<text x="48.8" y="148.2">GND</text>
<text x="131.3" y="148.2">GND</text>
<text x="183.4" y="148.2">GND</text>
<text x="181.6" y="159.6">H1</text>
<text x="203.2" y="159.6">H2</text>
<text x="223.5" y="159.6">H3</text>
<text x="243.8" y="159.6">H4</text>
<text x="264.2" y="159.6">H5</text>
<text x="181.6" y="162.2">MountingHole</text>
<text x="203.2" y="162.2">MountingHole</text>
<text x="223.5" y="162.2">MountingHole</text>
<text x="243.8" y="162.2">MountingHole</text>
<text x="264.2" y="162.2">MountingHole</text>
<text x="54.1" y="172.3">JP3</text>
<text x="97.2" y="172.3">JP2</text>
<text x="48.4" y="174.9">Jumper_2_Open</text>
<text x="91.6" y="174.9">Jumper_2_Open</text>
<text x="61.5" y="186.3">GND</text>
<text x="104.6" y="186.3">GND</text>
</g>
<g font-size="1.8" fill="#0000c2">
<text x="227.3" y="27.7">UI</text>
<text x="230.4" y="27.7">power</text>
<text x="237.1" y="27.7">connection</text>
<text x="212.1" y="131.7">Shielding</text>
<text x="222" y="131.7">pairs</text>
<text x="212.1" y="133.7">DO NOT GROUND ON UI</text>
<text x="236.6" y="133.7">BOARD!</text>
<text x="95.5" y="154.3">noise</text>
<text x="96.4" y="152.2">Use</text>
<text x="101" y="152.2">jumper</text>
<text x="101.7" y="154.3">or</text>
<text x="104.8" y="154.3">sub</text>
<text x="108.6" y="152.2">to</text>
<text x="109.3" y="154.3">to</text>
<text x="111.7" y="152.2">select</text>
<text x="112.4" y="154.3">output</text>
<text x="95.9" y="156.3">on</text>
<text x="99.3" y="156.3">the</text>
<text x="103.5" y="156.3">extra</text>
<text x="109.4" y="156.3">out</text>
<text x="113.6" y="156.3">jack.</text>
<text x="69.8" y="182.7">Use</text>
<text x="69.8" y="184.8">critical</text>
<text x="74.5" y="182.7">these</text>
<text x="77.7" y="184.8">default</text>
<text x="80.7" y="182.7">jumpers</text>
<text x="85.6" y="184.8">inputs</text>
<text x="89.4" y="182.7">to</text>
<text x="92.4" y="182.7">ground</text>
<text x="92.5" y="184.8">to</text>
<text x="95.6" y="184.8">ground</text>
<text x="69.8" y="186.8">if</text>
<text x="72.4" y="186.8">needed.</text>
</g>
<g font-size="1.8" fill="#f00">
<text x="35.8" y="158.1">@TODO: check</text>
<text x="50.7" y="158.1">jack</text>
<text x="55.8" y="158.1">normalization</text>
</g>
</svg>
